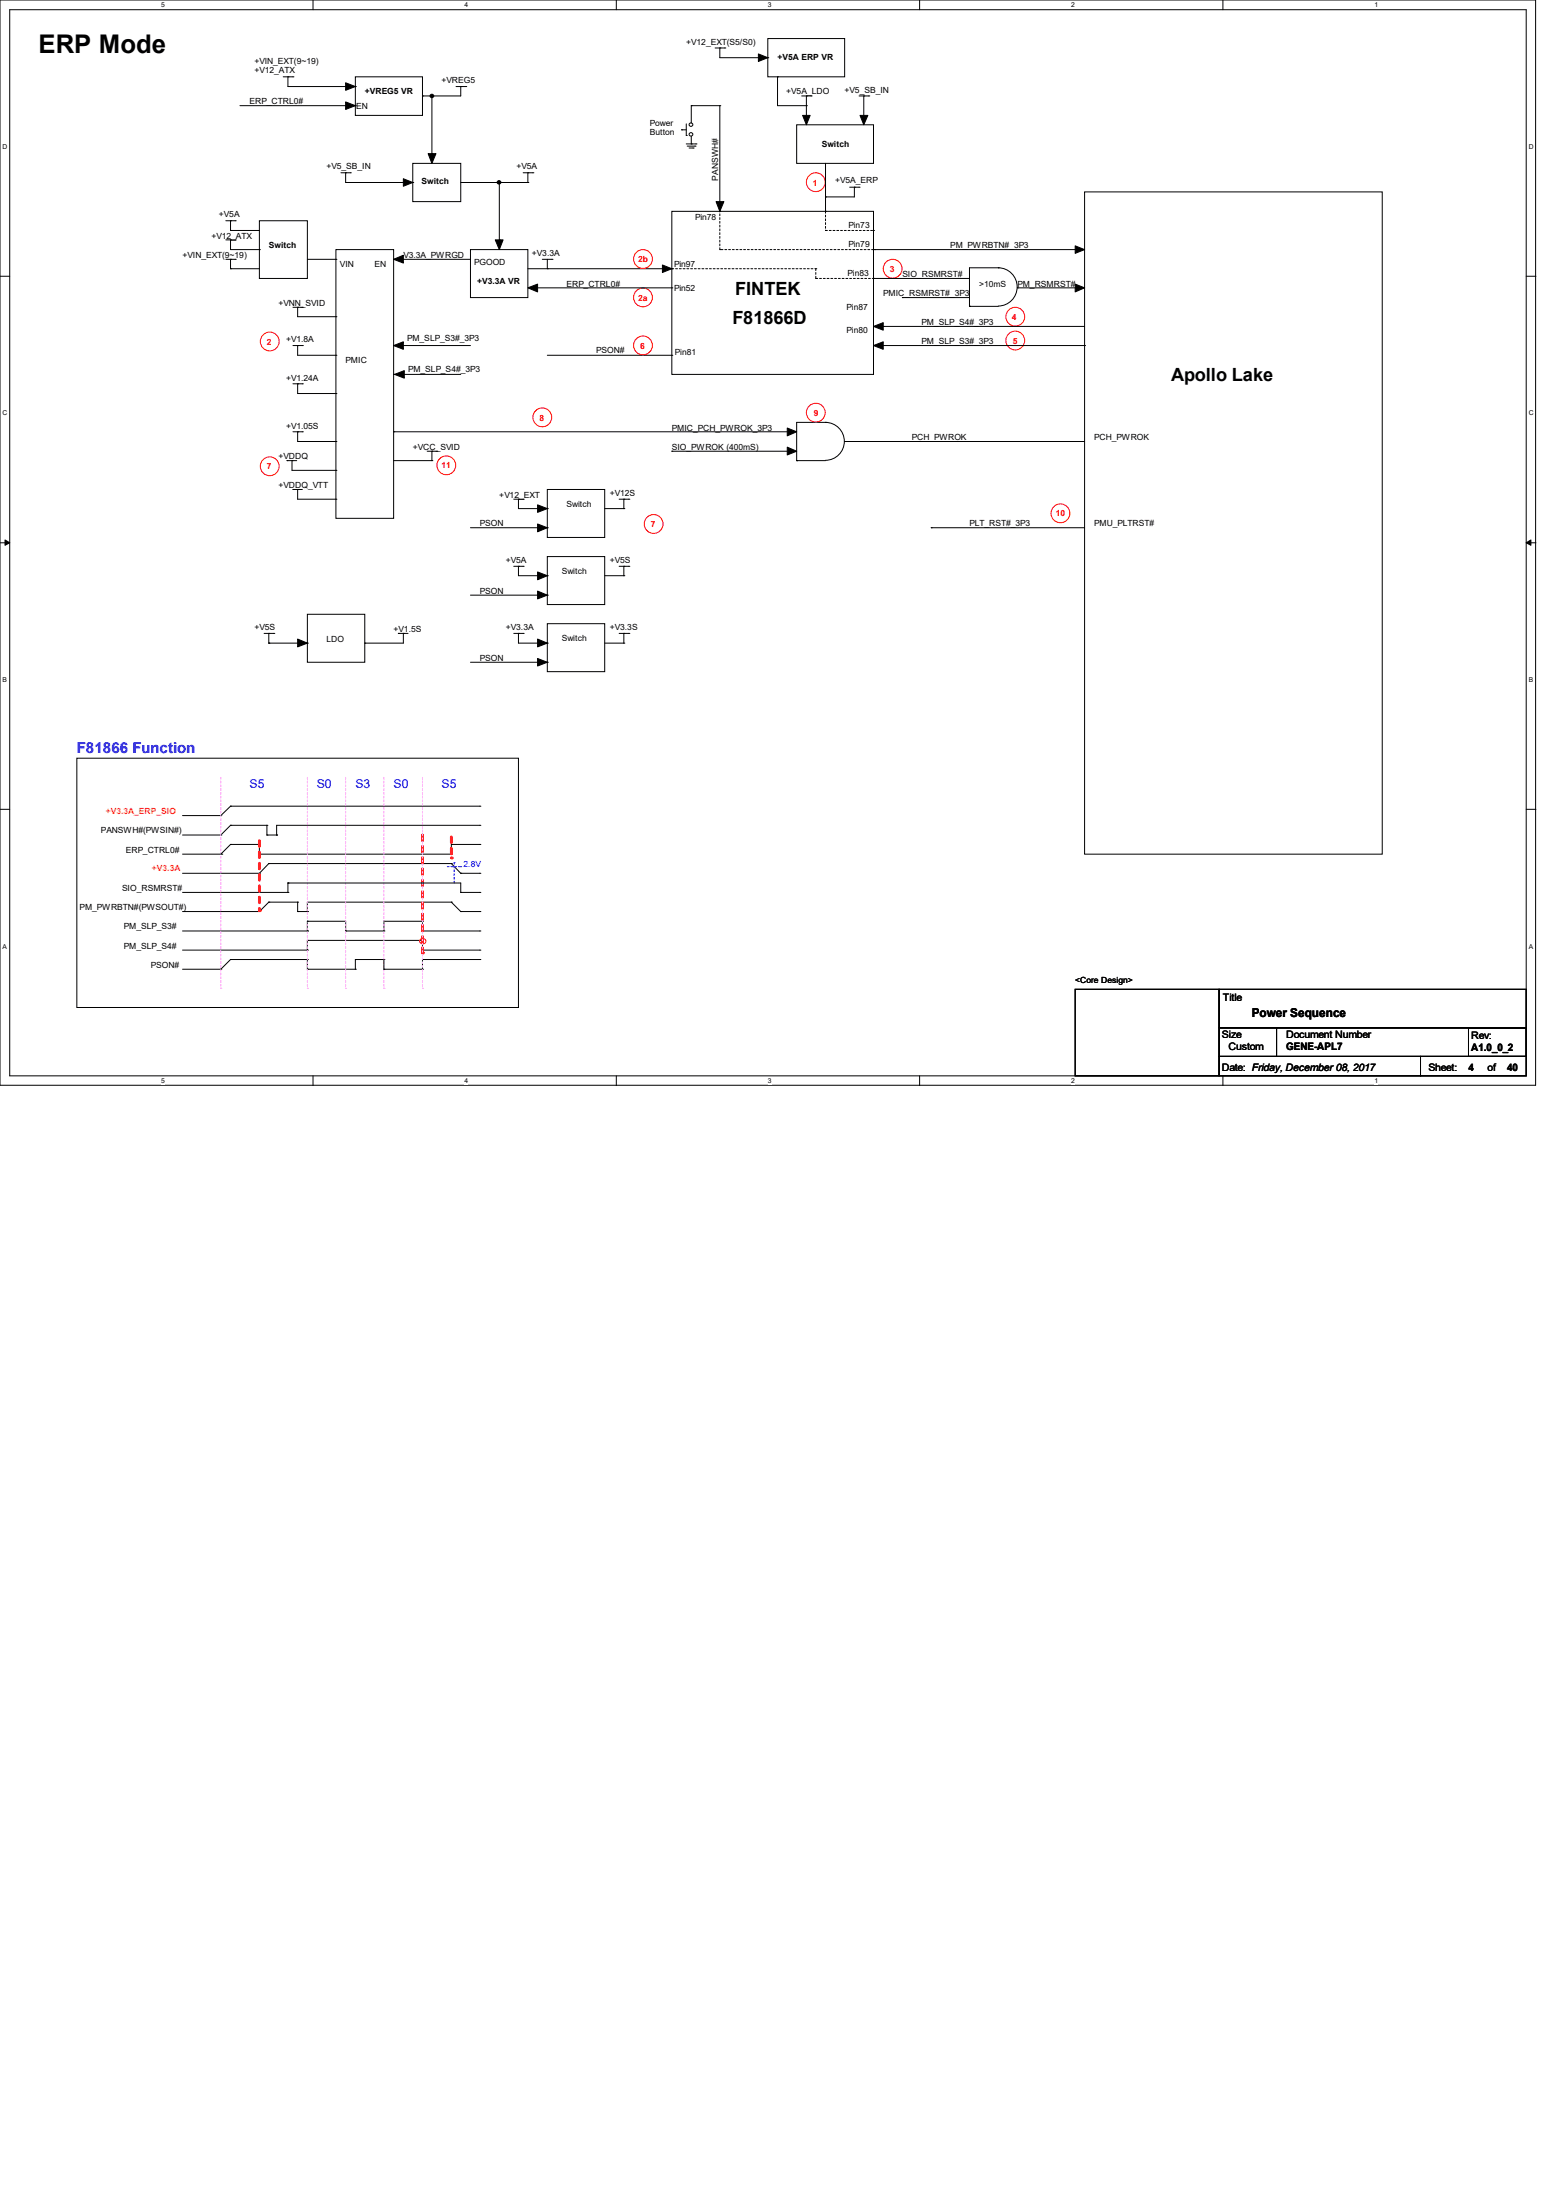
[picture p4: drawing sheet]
<svg xmlns="http://www.w3.org/2000/svg" width="210mm" height="297mm" viewBox="0 0 210 297" stroke-linecap="round" stroke-linejoin="round" font-family="sans-serif">
<path d="M0 0h207.3v146.5h-207.3zM1.3 1.3h204.7v143.9h-204.7z" fill="none" stroke="#000" stroke-width=".13"/>
<g fill="#fff">
<path d="M21.8 .2h.5v1h-.5z"/>
<path d="M21.8 145.4h.5v1h-.5z"/>
</g>
<path d="M42.2 0v1.3M42.2 145.2v1.4" fill="none" stroke="#000" stroke-width=".13"/>
<g fill="#fff">
<path d="M62.7 .2h.5v1h-.5z"/>
<path d="M62.7 145.4h.5v1h-.5z"/>
</g>
<path d="M83.2 0v1.3M83.2 145.2v1.4" fill="none" stroke="#000" stroke-width=".13"/>
<g fill="#fff">
<path d="M103.6 .2h.5v1h-.5z"/>
<path d="M103.6 145.4h.5v1h-.5z"/>
</g>
<path d="M124.1 0v1.3M124.1 145.2v1.4" fill="none" stroke="#000" stroke-width=".13"/>
<g fill="#fff">
<path d="M144.6 .2h.5v1h-.5z"/>
<path d="M144.6 145.4h.5v1h-.5z"/>
</g>
<path d="M165.1 0v1.3M165.1 145.2v1.4" fill="none" stroke="#000" stroke-width=".13"/>
<g fill="#fff">
<path d="M185.5 .2h.5v1h-.5z"/>
<path d="M185.5 145.4h.5v1h-.5z"/>
<path d="M.3 19.3h.7v1h-.7z"/>
<path d="M206.3 19.3h.7v1h-.7z"/>
<path d="M.3 55.3h.7v1h-.7z"/>
<path d="M206.3 55.3h.7v1h-.7z"/>
</g>
<path d="M0 37.3h1.3M206 37.3h1.3" fill="none" stroke="#000" stroke-width=".13"/>
<g fill="#fff">
<path d="M.3 91.3h.6v1h-.6z"/>
<path d="M206.3 91.3h.6v1h-.6z"/>
</g>
<path d="M0 73.3h1.3M206 73.3h1.3" fill="none" stroke="#000" stroke-width=".13"/>
<path d="M.7 72.9l.6 .4-.6 .3zM206 73.3l.6-.4v.7z" fill="#000" stroke="#000" stroke-width=".13"/>
<g fill="#fff">
<path d="M.3 127.3h.6v1h-.6z"/>
<path d="M206.3 127.3h.6v1h-.6z"/>
</g>
<g fill="none" stroke="#000" stroke-width=".13">
<path d="M92 17.5h.1M92 17.5h.6M92.6 18.3h.1M92.6 19.4h1.3M92.6 16.7v1.6M92.8 19.7h1M93 20h.6M93.3 14.3h.1M93.3 19.4h.1M93.3 14.3h3.9M93.3 14.3v2.3M93.3 18.4v1"/>
<path d="M93.6 20h.1M93.8 19.7h.1M93.9 19.4h.1M97.2 14.3h.1M97.2 14.3v14.2M107.5 16.8h10.4v5.3h-10.4zM46 23.3h1.3M46.7 23.3h.1M46.7 23.3v1.3h9M47.3 23.3h.1M55.7 22.1h6.5v5.1h-6.5zM55.7 24.6h.1"/>
<path d="M62.2 24.6h9M63.5 33.7h7.7v6.5h-7.7zM67.4 32.4h.1M67.4 24.6v7.8M70.6 23.3h1.3M71.2 24.6h.1M71.2 23.3h.1M71.2 23.3v1.3M71.2 36.3h19.5M71.9 23.3h.1M73.2 35h1.3M73.9 36.3h.1"/>
<path d="M73.9 35v1.3M74.5 35h.1M90.7 28.5h27.2v22h-27.2zM90.7 36.3h.1M97.2 28.5h.1M111.4 26.6h.1M114.7 25.3h1.3M115.3 25.3h.1M115.3 25.3v1.3h-3.9M116 25.3h.1M118 33.7h.1M118 33.7h28.3"/>
<path d="M146.4 25.9h40.2v89.4h-40.2zM73.9 48h16.8M90.7 48h.1M0 109.3h1.3M24.6 110.1h5.2M24.6 112.7h5.2M24.6 115.3h5.3M24.6 117.9h10.4M29.8 110.1h.1M29.8 112.7h.1M29.9 115.3h.1M31.1 108.8h.1"/>
<path d="M31.1 111.4h.1M31.1 108.8l-1.3 1.3M31.1 108.8h33.7M31.1 111.4l-1.3 1.3M31.1 111.4h4.9M31.1 114h3.9M35 114h.1M35 115.3h.1M35 117.9h.1M35 115.3h25.9M35 114v1.3M36 111.4h.1"/>
<path d="M36 112.7h.1M36 112.7h1.3M36 111.4v1.3M36.3 116.6h.1M36.3 116.6l-1.3 1.3M36.3 116.6h24.6M37.3 112.7h.1M38.9 119.2h.1M38.9 119.2v1.3M60.9 115.3h.1M60.9 116.6h.1M60.9 114h.1"/>
<path d="M60.9 114h3.9M60.9 114v1.3M60.9 116.6l1.3 1.3M62.2 117.9h.1M62.2 117.9h2.6M62.2 119.2v1.3M64.8 108.8h.1M64.8 111.4h.1M64.8 114h.1M64.8 117.9h.1M64.8 111.4h-27.5v1.3M206 109.3h1.3"/>
<path d="M24.6 120.5h14.3M24.6 123.1h10.4M24.6 125.7h16.9M24.6 128.3h16.9M24.6 130.9h5.2M29.8 130.9h.1M31.1 129.5h.1M31.1 129.5l-1.3 1.4M31.1 129.5h10.4M35 123.1h.1M36.3 121.8h.1M36.3 121.8l-1.3 1.3"/>
<path d="M36.3 121.8h3.9M38.9 120.5h.1M40.2 121.8h.1M40.2 123.1h.1M40.2 123.1h1.3M40.2 121.8v1.3M41.5 123.1h.1M41.5 125.7h.1M41.5 128.3h.1M41.5 127h.1M41.5 129.5h.1M41.5 130.9h.1"/>
<path d="M41.5 124.4h.1M41.5 124.4h5.2v1.3M41.5 124.4v1.3M41.5 127v1.3M41.5 129.5v1.4M41.5 127h15.5M41.5 130.9h6.5M46.7 125.7h.1M46.7 125.7h5.1M48 130.9h.1M48 129.5h.1M48 129.5h3.8"/>
<path d="M48 129.5v1.4M51.8 125.7h.1M51.8 129.5h.1M51.8 124.4h.1M51.8 130.9h.1M51.8 130.9h5.2M51.8 124.4h5.2M51.8 124.4v1.3M51.8 129.5v1.4M57 127h.1M57 124.4h.1M57 130.9h.1"/>
<path d="M57 129.5h.1M57 125.7h.1M57 128.3h.1M57 125.7h7.8M57 128.3h7.8M57 129.5h7.8M57 124.4v1.3M57 127v1.3M57 129.5v1.4M60.9 121.8h.1M60.9 121.8h-19.4v1.3M60.9 121.8l1.3 1.3"/>
<path d="M62.2 120.5h.1M62.2 123.1h.1M62.2 120.5h2.6M62.2 123.1h2.6M64.8 129.5h.1M64.8 125.7h.1M64.8 128.3h.1M64.8 120.5h.1M64.8 123.1h.1"/>
<circle cx="93.3" cy="16.8" r=".24"/>
<circle cx="93.3" cy="18.2" r=".24"/>
</g>
<g fill="#000" stroke="#000" stroke-width=".13">
<path d="M54.4 24.1l1.3 .5-1.3 .5z" fill-rule="evenodd"/>
<path d="M57.8 20.7h1l-.5 1.4z" fill-rule="evenodd"/>
<path d="M66.8 32.4h1.1l-.5 1.3z" fill-rule="evenodd"/>
<path d="M89.4 35.8l1.3 .5-1.3 .5z" fill-rule="evenodd"/>
<path d="M96.6 27.2h1.1l-.5 1.3z" fill-rule="evenodd"/>
<path d="M145.1 33.2l1.3 .5-1.3 .5z" fill-rule="evenodd"/>
<circle cx="67.4" cy="24.6" r=".24"/>
</g>
<g fill="none" stroke="#f00" stroke-width=".13">
<circle cx="86.8" cy="35" r="1.27"/>
<circle cx="110.1" cy="24.6" r="1.27"/>
<circle cx="86.8" cy="46.6" r="1.27"/>
<circle cx="57.1" cy="127.1" r=".39"/>
</g>
<path d="M90.7 36.3h19.4M97.2 33.7h.1M97.2 33.7v-5.2M97.2 28.5h.1M110.1 36.3h.1M111.4 28.5v2.6M111.4 31.1h.1M111.4 31.1h6.5M117.9 31.1h.1M117.9 33.7h-20.7" fill="none" stroke="#000" stroke-width=".13" stroke-dasharray=".3"/>
<path d="M29.8 104.9v28.5M41.5 104.9v28.5M46.7 104.9v28.5M51.8 104.9v28.5M29.8 133.4h.1M41.5 133.4h.1M46.7 133.4h.1M51.8 133.4h.1" fill="none" stroke="#ff80ff" stroke-width=".13" stroke-dasharray=".3"/>
<path d="M60.4 117h1.8M61.3 119.2v-2.7M61.3 116.5h.1M62.2 117h.1" fill="none" stroke="#00f" stroke-width=".13" stroke-dasharray=".3"/>
<path d="M60.9 113v2.8" fill="none" stroke="#f00" stroke-width=".38" stroke-dasharray=".8 .8"/>
<circle cx="60.9" cy="115.8" r=".19" fill="#f00" stroke-dasharray=".8 .8"/>
<path d="M10.4 102.4h59.6v33.6h-59.6z" fill="none" stroke="#000" stroke-width=".13"/>
<circle cx="86.8" cy="40.2" r="1.27" fill="none" stroke="#f00" stroke-width=".13"/>
<path d="M35 113.5v9.4" fill="none" stroke="#f00" stroke-width=".38" stroke-dasharray=".8 .8"/>
<circle cx="35" cy="122.9" r=".19" fill="#f00" stroke-dasharray=".8 .8"/>
<path d="M31.1 114h.1M31.1 114l-1.3 1.3" fill="none" stroke="#000" stroke-width=".13"/>
<path d="M57 112.7v16" fill="none" stroke="#f00" stroke-width=".38" stroke-dasharray=".8 .8"/>
<circle cx="57" cy="128.7" r=".19" fill="#f00" stroke-dasharray=".8 .8"/>
<path d="M57 104.9v28.5M57 133.4h.1" fill="none" stroke="#ff80ff" stroke-width=".13" stroke-dasharray=".3"/>
<g fill="none" stroke="#000" stroke-width=".13">
<path d="M32.4 14.3h15.6M38.2 10.4h1.3M38.9 10.4h.1M38.9 10.4v1.3h9.1M39.5 10.4h.1M48 10.4h9v5.2h-9zM48 11.7h.1M48 14.3h.1M57 13h.1M58.3 13v7.7M61.6 11.7h1.3M62.2 11.7h.1"/>
<path d="M62.2 11.7v1.3h-5.2M62.9 11.7h.1M96.5 6.5h1.3M97.2 6.5h.1M97.2 6.5v1.3h6.4M97.8 6.5h.1M103.6 5.2h10.4v5.2h-10.4zM103.6 7.8h.1M104.9 10.4h.1M104.9 10.4v3.9h3.9M108.2 13h1.3M108.8 13h.1"/>
<path d="M108.8 14.3h.1M108.8 13v2.6M109.5 13h.1M116 13h1.3M116.6 13h.1M116.6 13v2.6M117.3 13h.1M30.5 35h1.2M30.5 29.8h1.2M30.5 32.4h1.2M31.1 31.1h.1M31.1 29.8h.1"/>
<path d="M31.1 32.4h.1M31.1 36.3h.1M31.1 35h.1M31.1 31.1h3.9M31.1 29.8v1.3M31.1 32.4v1.3h3.9M31.1 35v1.3M31.1 36.3h3.9M31.7 29.8h.1M31.7 32.4h.1M31.7 35h.1M35 29.8h6.5v7.8h-6.5z"/>
<path d="M35 33.7h.1M41.5 35h3.8M45.3 33.7h7.8v36.3h-7.8zM45.3 35h.1M53.1 35h.1M53.1 35h10.4M58.3 20.7h.1M72.6 38.9h18.1M90.7 38.9h.1M111.4 28.5h.1M111.4 22.1v6.4M117.9 37.6h.1"/>
<path d="M117.9 37.6h13M134.7 36.2h.1M134.7 36.2a2.58 2.58 0 0 1 2.6 2.5 2.58 2.58 0 0 1-2.6 2.6M134.7 36.2h-3.8v5.2M137.3 38.9h.1M137.3 38.9h9.1M39.5 46.7h1.3M39.5 51.8h1.3M39.5 41.5h1.3M39.5 58.3h1.3M40.2 46.7h.1M40.2 51.8h.1"/>
<path d="M40.2 41.5h.1M40.2 58.3h.1M40.2 41.5v1.3h5.1M40.2 46.7v1.3h5.1M40.2 51.8v1.3h5.1M40.2 58.3v1.3h5.1M40.8 46.7h.1M40.8 51.8h.1M40.8 41.5h.1M40.8 58.3h.1M45.3 53.1h.1M45.3 42.8h.1"/>
<path d="M45.3 59.6h.1M45.3 48h.1M53.1 50.5h.1M53.1 58.3h.1M53.1 46.7h.1M53.1 46.7h10.4M53.1 50.5h9.1M53.1 58.3h53.2M111.4 57a2.56 2.56 0 0 1 2.6 2.6 2.56 2.56 0 0 1-2.6 2.5M111.4 57h.1M111.4 57h-3.9v5.2M114 59.6h.1"/>
<path d="M114 59.6h32.4M119.2 44.1h.1M119.2 44.1h27.2M119.2 46.7h27.2M121.8 40.2h.1M121.8 40.2h9.1M130.9 41.4h.1M130.9 41.4h3.8M146.4 46.7h.1M38.7 62.2h.1M38.7 62.2h1.3M39.4 62.2h.1"/>
<path d="M39.4 62.2v1.3h5.9M39.5 66.1h.1M39.5 66.1h1.3M40.2 66.1h.1M40.2 66.1v1.3h5.1M45.3 67.4h.1M45.3 63.5h.1M53.1 62.2h5.2M57.7 60.9h1.3M58.3 62.2h.1M58.3 60.9h.1M58.3 60.9v1.3"/>
<path d="M59 60.9h.1M63.5 71.2h10.4M69.3 67.4h1.3M69.3 76.5h1.3M70 67.4h.1M70 76.5h.1M70 67.4v1.3h3.9M70 76.5v1.2h3.9M70.6 67.4h.1M70.6 76.5h.1M73.9 66.1h7.7v6.5h-7.7zM73.9 75.1h7.7v6.5h-7.7z"/>
<path d="M73.9 68.7h.1M73.9 71.2h.1M73.9 77.7h.1M81.6 68.7h2.6M81.6 77.7h2.6M83.6 67.4h1.3M83.6 76.5h1.3M84.2 68.7h.1M84.2 67.4h.1M84.2 77.7h.1M84.2 76.5h.1M84.2 67.4v1.3"/>
<path d="M84.2 76.5v1.2M84.9 67.4h.1M84.9 76.5h.1M90.7 60.9h.1M90.7 60.9h15.6M107.5 62.2h.1M107.5 62.2h3.9M125.7 71.2h.1M125.7 71.2h20.7M35.6 85.5h1.4M36.3 86.8h.1M36.3 85.5h.1"/>
<path d="M36.3 86.8h5.2M36.3 85.5v1.3M37 85.5h.1M41.5 82.9h7.7v6.5h-7.7zM41.5 86.8h.1M49.2 86.8h.1M53.8 85.5h.1M53.8 85.5h1.3M54.4 85.5h.1M54.4 85.5v1.3h-5.2M63.5 80.3h10.4M63.5 89.4h10.4"/>
<path d="M69.3 85.5h1.3M70 85.5h.1M70 85.5v1.3h3.9M70.6 85.5h.1M73.9 84.2h7.7v6.5h-7.7zM73.9 86.8h.1M73.9 80.3h.1M73.9 89.4h.1M81.6 86.8h2.6M83.6 85.5h1.3M84.2 86.8h.1M84.2 85.5h.1"/>
<path d="M84.2 85.5v1.3M84.9 85.5h.1M38.9 119.2h.1M38.9 119.2h23.3M145.1 133.6h19.4v11.6h-19.4zM164.5 138.8h7.8v3.8h-7.8zM164.5 133.6h41.5v5.2h-41.5zM172.3 138.8h33.7v3.8h-33.7zM198.2 138.8h7.8v3.8h-7.8zM164.5 142.6h27.2v2.6h-27.2zM191.7 142.6h14.3v2.6h-14.3z"/>
</g>
<g fill="#000" stroke="#000" stroke-width=".13">
<path d="M46.7 11.2l1.3 .5-1.3 .5z" fill-rule="evenodd"/>
<path d="M46.7 13.8l1.3 .5-1.3 .5z" fill-rule="evenodd"/>
<path d="M102.4 7.3l1.2 .5-1.2 .5z" fill-rule="evenodd"/>
<path d="M108.3 15.6h1l-.5 1.2z" fill-rule="evenodd"/>
<path d="M116.1 15.6h1l-.5 1.2z" fill-rule="evenodd"/>
<path d="M53.1 35l1.3-.5v1z" fill-rule="evenodd"/>
<path d="M71.2 38.9l1.4-.5v1z" fill-rule="evenodd"/>
<path d="M145.1 38.4l1.3 .5-1.3 .5z" fill-rule="evenodd"/>
<path d="M53.1 46.7l1.3-.6v1.1z" fill-rule="evenodd"/>
<path d="M53.3 50.5l1.3-.5v1.1z" fill-rule="evenodd"/>
<path d="M106.3 57.8l1.2 .5-1.2 .5z" fill-rule="evenodd"/>
<path d="M117.9 44.1l1.3-.5v1z" fill-rule="evenodd"/>
<path d="M117.9 46.7l1.3-.6v1.1z" fill-rule="evenodd"/>
<path d="M72.6 68.2l1.3 .5-1.3 .5z" fill-rule="evenodd"/>
<path d="M72.6 70.7l1.3 .5-1.3 .6z" fill-rule="evenodd"/>
<path d="M72.6 77.2l1.3 .5-1.3 .6z" fill-rule="evenodd"/>
<path d="M106.3 60.4l1.2 .5-1.2 .5z" fill-rule="evenodd"/>
<path d="M40.2 86.3l1.3 .5-1.3 .5z" fill-rule="evenodd"/>
<path d="M72.6 86.3l1.3 .5-1.3 .5z" fill-rule="evenodd"/>
<path d="M72.6 79.8l1.3 .5-1.3 .6z" fill-rule="evenodd"/>
<path d="M72.6 88.9l1.3 .5-1.3 .5z" fill-rule="evenodd"/>
<circle cx="58.3" cy="13" r=".24"/>
</g>
<path d="M110.1 36.3v1.3M110.1 37.6h.1M110.1 37.6h7.8M117.9 37.6h.1" fill="none" stroke="#000" stroke-width=".13" stroke-dasharray=".3"/>
<g fill="none" stroke="#f00" stroke-width=".13">
<circle cx="120.5" cy="36.3" r="1.27"/>
<circle cx="36.4" cy="46.1" r="1.27"/>
<circle cx="73.2" cy="56.3" r="1.27"/>
<circle cx="110.1" cy="55.7" r="1.27"/>
<circle cx="137" cy="46" r="1.27"/>
<circle cx="137" cy="42.8" r="1.27"/>
<circle cx="36.4" cy="62.9" r="1.27"/>
<circle cx="60.2" cy="62.8" r="1.27"/>
<circle cx="88.2" cy="70.7" r="1.27"/>
<circle cx="143.1" cy="69.3" r="1.27"/>
</g>
<text font-size="3.5" x="5.2" y="7.1">ERP Mode</text>
<g font-size="2.5">
<text x="99.2" y="39.8">FINTEK</text>
<text x="98.8" y="43.7">F81866D</text>
<text x="158.1" y="51.5">Apollo Lake</text>
</g>
<text font-size="2" fill="#00f" x="10.4" y="101.7">F81866 Function</text>
<g font-size="1.7" fill="#00f">
<text x="33.7" y="106.4">S5</text>
<text x="42.8" y="106.4">S0</text>
<text x="48" y="106.4">S3</text>
<text x="53.1" y="106.4">S0</text>
<text x="59.6" y="106.4">S5</text>
</g>
<text font-size="1.7" x="168.9" y="137.3">Power Sequence</text>
<g font-size="1.4">
<text x="165.1" y="135.1">Title</text>
<text x="164.9" y="140.1">Size</text>
<text x="165.8" y="141.7">Custom</text>
<text x="173.6" y="141.7">GENE-APL7</text>
<text x="173.6" y="140.1">Document Number</text>
<text x="198.6" y="141.9">A1.0_0_2</text>
<text x="198.6" y="140.3">Rev:</text>
<text x="164.9" y="144.6">Date: Friday, December 08, 2017</text>
<text x="192.8" y="144.6">Sheet:</text>
<text x="198.2" y="144.6">4</text>
<text x="200.8" y="144.6">of</text>
<text x="203.4" y="144.6">40</text>
</g>
<g font-size="1.1">
<text x="34.3" y="9.9">+V12_ATX</text>
<text x="34.3" y="8.6">+VIN_EXT(9~19)</text>
<text x="59.6" y="11.2">+VREG5</text>
<text x="92.6" y="6.1">+V12_EXT(S5/S0)</text>
<text x="104.9" y="8.1">+V5A ERP VR</text>
<text x="33.7" y="14.1">ERP_CTRL0#</text>
<text x="48.1" y="14.7">EN</text>
<text x="49.2" y="12.7">+VREG5 VR</text>
<text x="87.7" y="17.1">Power</text>
<text x="106.1" y="12.7">+V5A_LDO</text>
<text x="114" y="12.5">+V5_SB_IN</text>
<text x="44.1" y="22.9">+V5_SB_IN</text>
<text x="69.7" y="22.9">+V5A</text>
<text x="87.7" y="18.2">Button</text>
<text x="110.9" y="19.9">Switch</text>
<text x="29.5" y="29.3">+V5A</text>
<text x="56.9" y="24.9">Switch</text>
<text x="93.8" y="29.8">Pin78</text>
<text x="96.9" y="24.4" transform="rotate(-90 96.9 24.4)">PANSWH#</text>
<text x="112.7" y="24.7">+V5A_ERP</text>
<text x="24.6" y="34.8">+VIN_EXT(9~19)</text>
<text x="28.5" y="32.2">+V12_ATX</text>
<text x="36.3" y="33.4">Switch</text>
<text x="54.4" y="34.8">V3.3A_PWRGD</text>
<text x="64" y="35.8">PGOOD</text>
<text x="71.8" y="34.5">+V3.3A</text>
<text x="91" y="36">Pin97</text>
<text x="114.5" y="30.8">Pin73</text>
<text x="114.5" y="33.4">Pin79</text>
<text x="128.3" y="33.5">PM_PWRBTN#_3P3</text>
<text x="37.6" y="41.3">+VNN_SVID</text>
<text x="45.9" y="36.1">VIN</text>
<text x="50.5" y="36.1">EN</text>
<text x="64.4" y="38.4">+V3.3A VR</text>
<text x="76.5" y="38.7">ERP_CTRL0#</text>
<text x="91" y="39.3">Pin52</text>
<text x="114.3" y="41.9">Pin87</text>
<text x="114.4" y="37.3">Pin83</text>
<text x="119.2" y="40">PMIC_RSMRST#_3P3</text>
<text x="121.8" y="37.4">SIO_RSMRST#</text>
<text x="132.2" y="38.7">&gt;10mS</text>
<text x="137.3" y="38.7">PM_RSMRST#</text>
<text x="38.6" y="46.2">+V1.8A</text>
<text x="54.9" y="46.1">PM_SLP_S3#_3P3</text>
<text x="80.5" y="47.6">PSON#</text>
<text x="91.1" y="47.9">Pin81</text>
<text x="114.3" y="44.9">Pin80</text>
<text x="124.4" y="46.4">PM_SLP_S3#_3P3</text>
<text x="124.4" y="43.9">PM_SLP_S4#_3P3</text>
<text x="38.6" y="51.4">+V1.24A</text>
<text x="46.6" y="49.1">PMIC</text>
<text x="55.1" y="50.2">PM_SLP_S4#_3P3</text>
<text x="38.6" y="57.9">+V1.05S</text>
<text x="90.7" y="58.1">PMIC_PCH_PWROK_3P3</text>
<text x="123.1" y="59.4">PCH_PWROK</text>
<text x="147.7" y="59.4">PCH_PWROK</text>
<text x="37.6" y="62">+VDDQ</text>
<text x="37.6" y="65.9">+VDDQ_VTT</text>
<text x="55.7" y="60.7">+VCC_SVID</text>
<text x="90.7" y="60.7">SIO_PWROK (400mS)</text>
<text x="64.8" y="71.1">PSON</text>
<text x="67.4" y="67.2">+V12_EXT</text>
<text x="76.5" y="68.5">Switch</text>
<text x="82.3" y="66.9">+V12S</text>
<text x="130.8" y="71.1">PLT_RST#_3P3</text>
<text x="147.7" y="71.1">PMU_PLTRST#</text>
<text x="68.3" y="76">+V5A</text>
<text x="75.8" y="77.4">Switch</text>
<text x="82.3" y="76">+V5S</text>
<text x="64.8" y="80.1">PSON</text>
<text x="34.3" y="85.1">+V5S</text>
<text x="44.1" y="86.6">LDO</text>
<text x="53.1" y="85.3">+V1.5S</text>
<text x="64.8" y="89.2">PSON</text>
<text x="68.3" y="85.1">+V3.3A</text>
<text x="75.8" y="86.5">Switch</text>
<text x="82.3" y="85.1">+V3.3S</text>
<text x="13.6" y="112.5">PANSWH#(PWSIN#)</text>
<text x="17" y="115.1">ERP_CTRL0#</text>
<text x="10.8" y="122.9">PM_PWRBTN#(PWSOUT#)</text>
<text x="16.5" y="120.3">SIO_RSMRST#</text>
<text x="16.7" y="125.5">PM_SLP_S3#</text>
<text x="16.7" y="128.1">PM_SLP_S4#</text>
<text x="20.4" y="130.6">PSON#</text>
<text x="145.1" y="132.7">&lt;Core Design&gt;</text>
</g>
<g font-size="1.1" fill="#f00">
<text x="109.7" y="25.1">1</text>
<text x="86.1" y="35.4">2b</text>
<text x="86.1" y="40.6">2a</text>
<text x="120.1" y="36.7">3</text>
<text x="36" y="46.5">2</text>
<text x="86.4" y="47.1">6</text>
<text x="136.6" y="43.2">4</text>
<text x="136.7" y="46.4">5</text>
<text x="72.8" y="56.9">8</text>
<text x="109.9" y="56.1">9</text>
<text x="36" y="63.4">7</text>
<text x="59.6" y="63.2">11</text>
<text x="87.8" y="71.2">7</text>
<text x="142.5" y="69.7">10</text>
</g>
<g font-size="1.1" fill="#ff8000">
<text x="14.3" y="109.9">+V3.3A_ERP_SIO</text>
<text x="20.5" y="117.6">+V3.3A</text>
</g>
<text font-size="1.1" fill="#00f" x="62.6" y="117.1">2.8V</text>
<g font-size=".9">
<text x="21.8" y="1">5</text>
<text x="62.7" y="1">4</text>
<text x="103.6" y="1">3</text>
<text x="144.6" y="1">2</text>
<text x="185.5" y="1">1</text>
<text x=".3" y="20.1">D</text>
<text x="206.3" y="20.1">D</text>
<text x=".3" y="56.1">C</text>
<text x="206.3" y="56.1">C</text>
<text x=".3" y="92.1">B</text>
<text x="206.3" y="92.1">B</text>
<text x=".3" y="128.1">A</text>
<text x="206.3" y="128.1">A</text>
<text x="21.8" y="146.2">5</text>
<text x="62.7" y="146.2">4</text>
<text x="103.6" y="146.2">3</text>
<text x="144.6" y="146.2">2</text>
<text x="185.5" y="146.2">1</text>
</g>
</svg>
